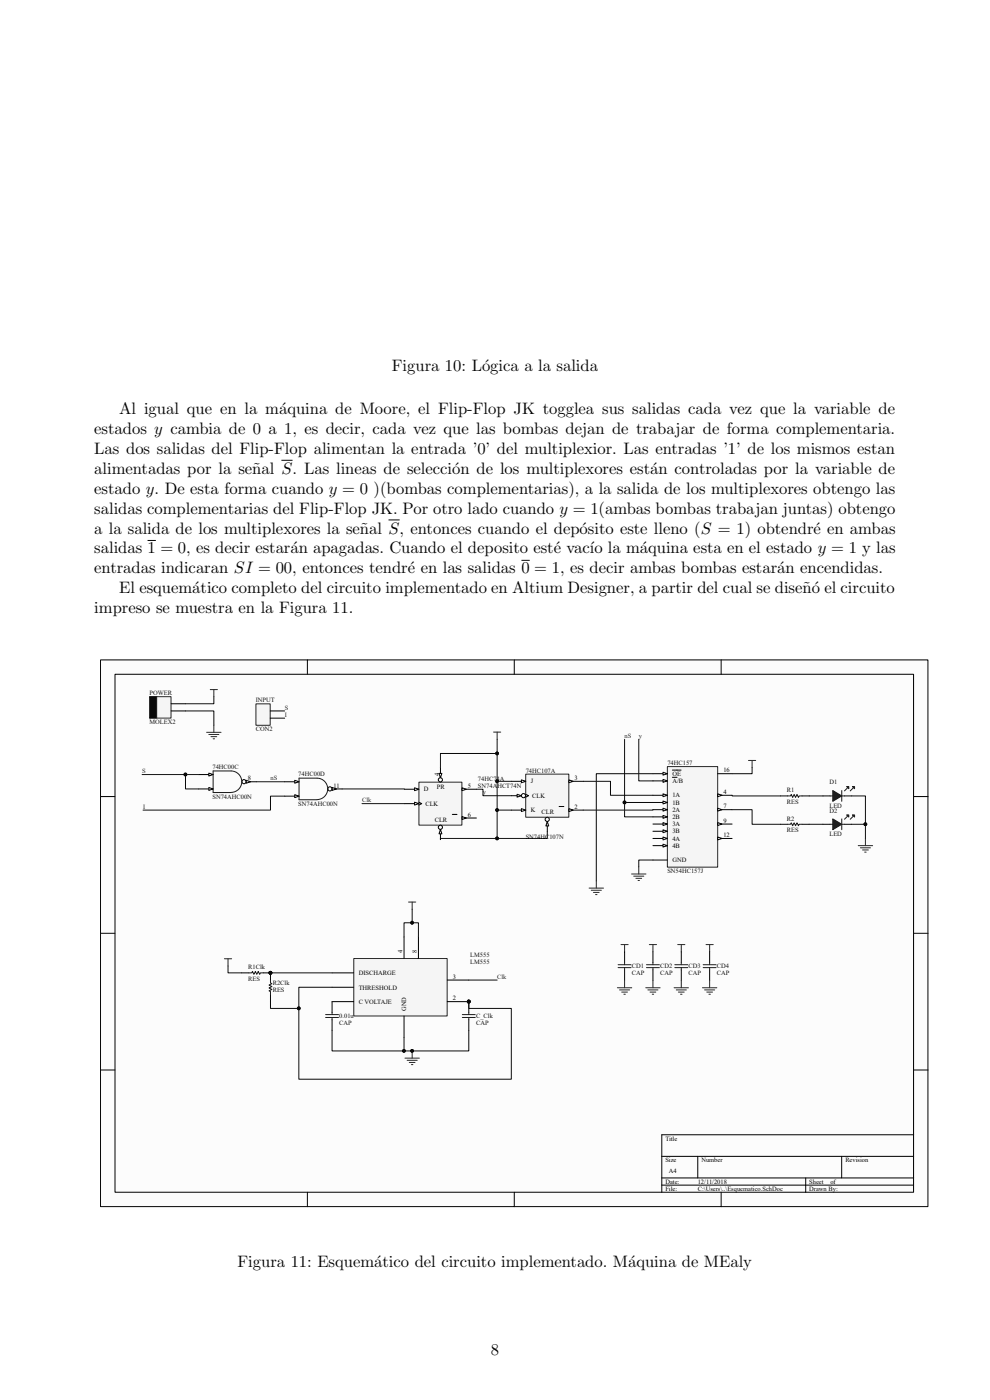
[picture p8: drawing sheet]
<svg xmlns="http://www.w3.org/2000/svg" width="210mm" height="297mm" viewBox="0 0 210 297" stroke-linecap="round" stroke-linejoin="round" font-family="sans-serif">
<path d="M59.7 97.6h2.4M31.3 114.7h1.8M82.4 110.3h2.4M110.6 118.9h1.8" fill="none" stroke="#000" stroke-width=".21"/>
<path d="M21.3 140h175.5v116h-175.5z" fill="#fcfcfc"/>
<path d="M21.3 140h175.5v116h-175.5z" fill="none" stroke="#000" stroke-width=".21"/>
<path d="M24.4 143.1h169.4v109.8h-169.4z" fill="#fcfcfc"/>
<g fill="none" stroke="#000" stroke-width=".21">
<path d="M65.2 140v3M109.1 140v3M153 140v3M24.4 143h169.4v109.9h-169.4zM21.3 169h3.1M51.3 165.8h3.1M193.8 169h3.1M21.3 198h3.1M193.8 198h3.1M21.3 227h3.1M193.8 227h3.1M65.2 252.9v3.1"/>
<path d="M109.1 252.9v3.1M140.4 245.3h53.4M140.4 249.9h53.4M140.4 251.4h53.4M148 245.3v4.6M153 252.9v3.1M170.9 249.9v3M178.5 245.3v4.6M193.8 240.7h-53.4v12.2"/>
</g>
<circle cx="51.8" cy="165.8" r=".44" fill="#fcfcfc" stroke="#000" stroke-width=".21"/>
<path d="M52.2 165.5l.9 .3-.9 .3z" fill="#fcfcfc"/>
<path d="M42.2 164.3h3M52.2 165.5l.9 .3-.9 .3z" fill="none" stroke="#000" stroke-width=".21"/>
<path d="M44.3 164l.9 .3-.9 .3z" fill="#fcfcfc"/>
<path d="M42.2 167.4h3M44.3 164l.9 .3-.9 .3z" fill="none" stroke="#000" stroke-width=".21"/>
<path d="M44.3 167.1l.9 .3-.9 .3z" fill="#fcfcfc"/>
<path d="M44.3 167.1l.9 .3-.9 .3zM69.5 167.4h3.1" fill="none" stroke="#000" stroke-width=".21"/>
<path d="M49 168.1a2.27 2.27 0 0 0 2.3-2.3 2.27 2.27 0 0 0-2.3-2.2h-3.8v4.5h3.8" fill="none" stroke="#1c1c1c" stroke-width=".21"/>
<circle cx="70" cy="167.4" r=".44" fill="#fcfcfc" stroke="#000" stroke-width=".21"/>
<path d="M70.5 167.1l.9 .3-.9 .3z" fill="#fcfcfc"/>
<path d="M60.4 165.8h3M70.5 167.1l.9 .3-.9 .3z" fill="none" stroke="#000" stroke-width=".21"/>
<path d="M62.5 165.5l.9 .3-.9 .3z" fill="#fcfcfc"/>
<path d="M60.4 168.9h3M62.5 165.5l.9 .3-.9 .3z" fill="none" stroke="#000" stroke-width=".21"/>
<path d="M62.5 168.6l.9 .3-.9 .3z" fill="#fcfcfc"/>
<path d="M62.5 168.6l.9 .3-.9 .3z" fill="none" stroke="#000" stroke-width=".21"/>
<path d="M63.4 165.1h3.9a2.27 2.27 0 0 1 2.2 2.3 2.27 2.27 0 0 1-2.2 2.2l-3.9 .1z" fill="none" stroke="#1c1c1c" stroke-width=".21"/>
<path d="M111.5 164.3h9.2v9.1h-9.2z" fill="#f5f5f5"/>
<path d="M111.5 164.2h9.2v9.2h-9.2z" fill="none" stroke="#262626" stroke-width=".21"/>
<path d="M108.5 165.8h3" fill="none" stroke="#000" stroke-width=".21"/>
<path d="M110.6 165.4l.9 .4-.9 .3z" fill="#fcfcfc"/>
<path d="M108.5 168.8h3M110.6 165.4l.9 .4-.9 .3zM111.5 168.5l.6 .3-.6 .3" fill="none" stroke="#000" stroke-width=".21"/>
<circle cx="111" cy="168.8" r=".44" fill="#fcfcfc" stroke="#000" stroke-width=".21"/>
<path d="M109.7 168.5l.9 .3-.9 .3z" fill="#fcfcfc"/>
<path d="M108.5 171.9h3M109.7 168.5l.9 .3-.9 .3z" fill="none" stroke="#000" stroke-width=".21"/>
<path d="M110.6 171.6l.9 .3-.9 .3z" fill="#fcfcfc"/>
<path d="M110.6 171.6l.9 .3-.9 .3zM116.1 173.4v3" fill="none" stroke="#000" stroke-width=".21"/>
<circle cx="116.1" cy="173.8" r=".44" fill="#fcfcfc" stroke="#000" stroke-width=".21"/>
<path d="M116.1 174.3l.3 .9h-.6z" fill="#fcfcfc"/>
<path d="M116.1 174.3l.3 .9h-.6zM120.7 165.8h3" fill="none" stroke="#000" stroke-width=".21"/>
<path d="M120.7 165.4l.9 .4-.9 .3z" fill="#fcfcfc"/>
<path d="M120.7 165.4l.9 .4-.9 .3zM120.7 171.9h3" fill="none" stroke="#000" stroke-width=".21"/>
<path d="M120.7 171.6l.9 .3-.9 .3z" fill="#fcfcfc"/>
<path d="M118.6 171.1h1M120.7 171.6l.9 .3-.9 .3z" fill="none" stroke="#000" stroke-width=".21"/>
<path d="M88.9 166h9.1v9h-9.1z" fill="#f5f5f5"/>
<path d="M88.9 165.9h9.1v9.1h-9.1z" fill="none" stroke="#262626" stroke-width=".21"/>
<path d="M93.4 162.9v3" fill="none" stroke="#000" stroke-width=".21"/>
<circle cx="93.4" cy="165.4" r=".44" fill="#fcfcfc" stroke="#000" stroke-width=".21"/>
<path d="M93.1 164.1h.6l-.3 .9z" fill="#fcfcfc"/>
<path d="M85.8 170.5h3M88.8 170.2l.7 .3-.7 .3M93.1 164.1h.6l-.3 .9z" fill="none" stroke="#000" stroke-width=".21"/>
<path d="M87.9 170.2l.9 .3-.9 .3z" fill="#fcfcfc"/>
<path d="M85.8 167.4h3M87.9 170.2l.9 .3-.9 .3z" fill="none" stroke="#000" stroke-width=".21"/>
<path d="M87.9 167.1l.9 .3-.9 .3z" fill="#fcfcfc"/>
<path d="M87.9 167.1l.9 .3-.9 .3zM93.4 175.1v3" fill="none" stroke="#000" stroke-width=".21"/>
<circle cx="93.4" cy="175.5" r=".44" fill="#fcfcfc" stroke="#000" stroke-width=".21"/>
<path d="M93.4 176l.3 .9h-.6z" fill="#fcfcfc"/>
<path d="M93.4 176l.3 .9h-.6zM98 167.4h3.1" fill="none" stroke="#000" stroke-width=".21"/>
<path d="M98 167.1l.9 .3-.9 .3z" fill="#fcfcfc"/>
<path d="M98 167.1l.9 .3-.9 .3zM98 173.5h3.1" fill="none" stroke="#000" stroke-width=".21"/>
<path d="M98 173.2l.9 .3-.9 .3z" fill="#fcfcfc"/>
<path d="M95.9 172.8h1M98 173.2l.9 .3-.9 .3z" fill="none" stroke="#000" stroke-width=".21"/>
<path d="M141.6 162.7h10.6v21.3h-10.6z" fill="#f5f5f5"/>
<path d="M141.6 162.6h10.6v21.4h-10.6z" fill="none" stroke="#262626" stroke-width=".21"/>
<path d="M138.5 165.7h3.1" fill="none" stroke="#000" stroke-width=".21"/>
<path d="M140.6 165.4l1 .3-1 .3z" fill="#fcfcfc"/>
<path d="M138.5 168.7h3.1M140.6 165.4l1 .3-1 .3zM142.6 164.9h1" fill="none" stroke="#000" stroke-width=".21"/>
<path d="M140.6 168.4l1 .3-1 .3z" fill="#fcfcfc"/>
<path d="M138.5 170.2h3.1M140.6 168.4l1 .3-1 .3z" fill="none" stroke="#000" stroke-width=".21"/>
<path d="M140.6 169.9l1 .3-1 .3z" fill="#fcfcfc"/>
<path d="M140.6 169.9l1 .3-1 .3zM152.2 168.7h3.1" fill="none" stroke="#000" stroke-width=".21"/>
<path d="M152.2 168.4l1 .3-1 .3z" fill="#fcfcfc"/>
<path d="M138.5 171.8h3.1M152.2 168.4l1 .3-1 .3z" fill="none" stroke="#000" stroke-width=".21"/>
<path d="M140.6 171.5l1 .3-1 .3z" fill="#fcfcfc"/>
<path d="M138.5 173.3h3.1M140.6 171.5l1 .3-1 .3z" fill="none" stroke="#000" stroke-width=".21"/>
<path d="M140.6 173l1 .3-1 .3z" fill="#fcfcfc"/>
<path d="M140.6 173l1 .3-1 .3zM152.2 171.8h3.1" fill="none" stroke="#000" stroke-width=".21"/>
<path d="M152.2 171.5l1 .3-1 .3z" fill="#fcfcfc"/>
<path d="M152.2 171.5l1 .3-1 .3zM152.2 174.8h3.1M138.5 182.5h3.1" fill="none" stroke="#000" stroke-width=".21"/>
<path d="M152.2 174.5l1 .3-1 .3z" fill="#fcfcfc"/>
<path d="M138.5 176.3h3.1M152.2 174.5l1 .3-1 .3z" fill="none" stroke="#000" stroke-width=".21"/>
<path d="M140.6 176l1 .3-1 .4z" fill="#fcfcfc"/>
<path d="M138.5 174.8h3.1M140.6 176l1 .3-1 .4z" fill="none" stroke="#000" stroke-width=".21"/>
<path d="M140.6 174.5l1 .3-1 .3z" fill="#fcfcfc"/>
<path d="M140.6 174.5l1 .3-1 .3zM152.2 177.9h3.1" fill="none" stroke="#000" stroke-width=".21"/>
<path d="M152.2 177.6l1 .3-1 .3z" fill="#fcfcfc"/>
<path d="M138.5 179.4h3.1M152.2 177.6l1 .3-1 .3z" fill="none" stroke="#000" stroke-width=".21"/>
<path d="M140.6 179.1l1 .3-1 .3z" fill="#fcfcfc"/>
<path d="M138.5 177.9h3.1M140.6 179.1l1 .3-1 .3z" fill="none" stroke="#000" stroke-width=".21"/>
<path d="M140.6 177.6l1 .3-1 .3z" fill="#fcfcfc"/>
<path d="M138.5 164.1h3.1M140.6 177.6l1 .3-1 .3z" fill="none" stroke="#000" stroke-width=".21"/>
<path d="M140.6 163.8l1 .3-1 .3z" fill="#fcfcfc"/>
<path d="M140.6 163.8l1 .3-1 .3zM142.6 163.4h1.9M152.2 164.1h3.1M165.5 168.9h1.6M165.5 174.9h1.6M170.1 168.9h1.6M170.1 174.9h1.6M174.6 168.9h1.5M179.1 168.9h1.6" fill="none" stroke="#000" stroke-width=".21"/>
<path d="M167.1 168.9h.6l.1-.4 .3 .7 .4-.7 .3 .7 .3-.7 .3 .7 .1-.3h.6M167.1 174.9h.6l.1-.3 .3 .6 .4-.6 .3 .6 .3-.6 .3 .6 .1-.3h.6M178.6 167.7v2.3" fill="none" stroke="#1c1c1c" stroke-width=".21"/>
<path d="M182.1 179.4h3M182.5 179.9h2.1M183.6 177.9v1.5M183 180.3h1.2M183.4 180.8h.3" fill="none" stroke="#262626" stroke-width=".21"/>
<path d="M176.6 167.7l2 1.2-2 1.1z" fill="#1c1c1c"/>
<path d="M176.1 168.9h.5M176.6 167.7l2 1.2-2 1.1zM178.6 168.9h.5M179.7 167.2l-.6 .6M181 167.2l-.6 .6" fill="none" stroke="#1c1c1c" stroke-width=".21"/>
<path d="M180.8 166.9h.5v.4z" fill="#1c1c1c"/>
<path d="M180.8 166.9h.5v.4z" fill="none" stroke="#1c1c1c" stroke-width=".21"/>
<path d="M179.6 166.9h.5v.4z" fill="#1c1c1c"/>
<path d="M178.6 173.7v2.3M179.6 166.9h.5v.4z" fill="none" stroke="#1c1c1c" stroke-width=".21"/>
<path d="M174.6 174.9h1.5M179.1 174.9h1.6" fill="none" stroke="#000" stroke-width=".21"/>
<path d="M176.6 173.7l2 1.2-2 1.1z" fill="#1c1c1c"/>
<path d="M176.1 174.9h.5M176.6 173.7l2 1.2-2 1.1zM178.6 174.9h.5M179.7 173.2l-.6 .6M181 173.2l-.6 .6" fill="none" stroke="#1c1c1c" stroke-width=".21"/>
<path d="M180.8 172.9h.5v.4z" fill="#1c1c1c"/>
<path d="M180.8 172.9h.5v.4z" fill="none" stroke="#1c1c1c" stroke-width=".21"/>
<path d="M179.6 172.9h.5v.4z" fill="#1c1c1c"/>
<path d="M179.6 172.9h.5v.4z" fill="none" stroke="#1c1c1c" stroke-width=".21"/>
<path d="M31.8 147.8h4.5v4.5h-4.5z" fill="#f5f5f5"/>
<path d="M31.7 147.8h4.6v4.5h-4.6zM31.7 147.8h1.5v4.5h-1.5z" fill="none" stroke="#262626" stroke-width=".21"/>
<path d="M36.3 150.8h3M36.3 149.3h3" fill="none" stroke="#000" stroke-width=".21"/>
<path d="M31.8 147.8h1.4v4.5h-1.4z" fill="#000"/>
<path d="M54.3 149.3h3v4.6h-3z" fill="#f5f5f5"/>
<path d="M54.3 149.3h3v4.6h-3z" fill="none" stroke="#262626" stroke-width=".21"/>
<path d="M57.3 152.4h3.1M57.3 150.8h3.1" fill="none" stroke="#000" stroke-width=".21"/>
<path d="M75.1 203.4h19.8v12.1h-19.8z" fill="#f5f5f5"/>
<g fill="none" stroke="#262626" stroke-width=".21">
<path d="M43.8 155.4h3.1M44.3 155.8h2.1M44.6 146.3h1.5M44.8 156.3h1.2M45.2 156.7h.3M45.4 146.3v1.5M45.4 153.8v1.6M104.7 155.3h1.5M105.5 155.3v1.5M158.8 161.3h1.5M159.5 161.3v1.6M86.7 191.4h1.5"/>
<path d="M87.4 191.4v1.5M125 188.4h3M125.4 188.9h2.2M125.9 189.3h1.2M126.3 189.8h.3M126.5 186.9v1.5M134 185.4h3M134.4 185.9h2.2M134.9 186.3h1.2M135.3 186.8h.3M135.5 183.9v1.5M47.6 203.4h1.5"/>
<path d="M48.4 203.4v1.5M75 203.3h19.9v12.2h-19.9zM131 209.5h3M131.4 210h2.2M131.7 200.4h1.6M131.9 210.5h1.2M132.3 210.9h.3M132.5 200.4v1.5M132.5 208v1.5M137 209.5h3M137.4 210h2.2M137.7 200.4h1.6"/>
<path d="M137.9 210.5h1.2M138.3 210.9h.4M138.5 200.4v1.5M138.5 208v1.5M143 209.5h3M143.4 210h2.2M143.8 200.4h1.5M143.9 210.5h1.2M144.4 210.9h.3M144.5 200.4v1.5M144.5 208v1.5M149 209.5h3.1"/>
<path d="M149.5 210h2.1M149.8 200.4h1.5M149.9 210.5h1.2M150.4 210.9h.3M150.5 200.4v1.5M150.5 208v1.5M85.9 224.5h3.1M86.4 224.9h2.1M86.8 225.4h1.2M87.3 225.8h.3M87.4 222.9v1.6"/>
</g>
<g fill="none" stroke="#000" stroke-width=".21">
<path d="M85.7 198.8v4.5M88.8 198.8v4.5M51.3 206.4h1.5M55.8 206.4h1.6v1.5M57.4 211v1.5M70.4 209.4h4.6M70.4 206.4h4.6M70.4 216.3v2.3M75 212.5h-4.6v2.3M85.7 215.5v4.6M94.9 212.5h4.5v2.3M94.9 207.9h4.5"/>
<path d="M99.4 216.3v2.3M132.5 201.9v2.3M132.5 205.7v2.3M138.5 201.9v2.3M138.5 205.7v2.3M144.5 201.9v2.3M144.5 205.7v2.3M150.5 201.9v2.3M150.5 205.7v2.3"/>
</g>
<g fill="#0e0e0e" stroke="#0e0e0e" stroke-width=".21">
<circle cx="99.4" cy="212.5" r=".29"/>
<circle cx="57.4" cy="206.4" r=".29"/>
<circle cx="87.4" cy="222.9" r=".29"/>
<circle cx="183.6" cy="174.9" r=".29"/>
<circle cx="63.4" cy="213.9" r=".29"/>
<circle cx="87.4" cy="195.7" r=".29"/>
<circle cx="85.7" cy="222.9" r=".29"/>
<circle cx="39.3" cy="164.3" r=".29"/>
<circle cx="105.4" cy="177.9" r=".29"/>
<circle cx="105.4" cy="171.8" r=".29"/>
<circle cx="105.4" cy="165.7" r=".29"/>
<circle cx="132.5" cy="170.2" r=".29"/>
<circle cx="105.4" cy="159.8" r=".29"/>
</g>
<g fill="none" stroke="#1c1c1c" stroke-width=".21">
<path d="M52.8 206.4h.6l.2-.3 .3 .6 .3-.6 .3 .6 .3-.6 .3 .6 .1-.3h.6M57.4 207.9v.6l.3 .2-.6 .3 .6 .3-.6 .3 .6 .3-.6 .3 .3 .2v.6M69.1 215.9h2.7M69.1 215.2h2.7M70.4 214.8v.4M70.4 215.9v.4M98.1 215.9h2.7M98.1 215.2h2.7M99.4 214.8v.4M99.4 215.9v.4M131.1 205.3h2.8M131.1 204.7h2.8"/>
<path d="M132.5 204.2v.5M132.5 205.3v.4M137.1 205.3h2.8M137.1 204.7h2.8M138.5 204.2v.5M138.5 205.3v.4M143.1 205.3h2.8M143.1 204.7h2.8M144.5 204.2v.5M144.5 205.3v.4M149.2 205.3h2.7M149.2 204.7h2.7"/>
<path d="M150.5 204.2v.5M150.5 205.3v.4"/>
</g>
<g fill="none" stroke="#0e0e0e" stroke-width=".21">
<path d="M39.3 150.8h6.1v3M45.4 147.8v1.5h-6.1M105.5 156.8v3M132.5 156.8v13.4h6M135.5 156.8v8.9h3M30.1 164.3h12.1M39.3 164.3v3.1h2.9M54.4 165.8h6M60.4 168.9h-3v3h-27.1M72.6 167.4h13.2M76.8 170.5h9M93.4 162.9v-3.1h12.1v6"/>
<path d="M101.1 167.4h1.3v1.4h6.1M105.5 171.9v6h10.6v-1.5M105.5 177.9h-12.1v.2M108.5 165.8h-3v6.1h3M123.7 165.8h5.8v2.9h9M132.5 170.2v3.1h6M138.5 164.1h-12v22.8M138.5 171.8l-14.8 .1M155.3 168.7v.2h10.2M155.3 171.8h4.2v3.1h6M159.5 162.9v1.2h-4.2M171.7 174.9h2.9"/>
<path d="M171.7 168.9h2.9M180.7 168.9h2.9v6M180.7 174.9h2.9v3M85.7 198.8v-3h3.1v3M87.4 192.9v2.9M138.5 182.5h-3v1.4M48.4 204.9v1.5h2.9M57.4 206.4h13M70.4 209.4h-7v4.5h-6v-1.4M70.4 218.6v4.3h29v-4.3M99.4 212.5v1.4h9.1v15h-45.1v-15M99.4 207.9h6.1"/>
<path d="M85.7 220.1v2.8"/>
</g>
<g font-size="3.5">
<text x="83.1" y="78.8">Figura 10: L´</text>
<text x="102.2" y="78.8">ogica a la salida</text>
<text x="25.3" y="87.9">Al igual que en la m´</text>
<text x="59.2" y="87.9">aquina de Moore, el Flip-Flop JK togglea sus salidas cada vez que la variable de</text>
<text x="20" y="92.1">estados y cambia de 0 a 1, es decir, cada vez que las bombas dejan de trabajar de forma complementaria.</text>
<text x="20" y="96.3">Las dos salidas del Flip-Flop alimentan la entrada ’0’ del multiplexior. Las entradas ’1’ de los mismos estan</text>
<text x="20" y="100.5">alimentadas por la se˜</text>
<text x="53.5" y="100.5">nal S. Las lineas de selecci´</text>
<text x="95.9" y="100.5">on de los multiplexores est´</text>
<text x="137.9" y="100.5">an controladas por la variable de</text>
<text x="20" y="104.8">estado y. De esta forma cuando y = 0 )(bombas complementarias), a la salida de los multiplexores obtengo las</text>
<text x="20" y="113.2">a la salida de los multiplexores la se˜</text>
<text x="20" y="109">salidas complementarias del Flip-Flop JK. Por otro lado cuando y = 1(ambas bombas trabajan juntas) obtengo</text>
<text x="76.4" y="113.2">nal S, entonces cuando el dep´</text>
<text x="123" y="113.2">osito este lleno (S = 1) obtendr´</text>
<text x="172.6" y="113.2">e en ambas</text>
<text x="20" y="117.4">salidas 1 = 0, es decir estar´</text>
<text x="61.6" y="117.4">an apagadas. Cuando el deposito est´</text>
<text x="117.5" y="117.4">e vac´ıo la m´</text>
<text x="135.7" y="117.4">aquina esta en el estado y = 1 y las</text>
<text x="20" y="121.6">entradas indicaran SI = 00, entonces tendr´</text>
<text x="25.3" y="125.8">El esquem´</text>
<text x="40.8" y="125.8">atico completo del circuito implementado en Altium Designer, a partir del cual se dise˜o el circuito</text>
<text x="86.5" y="121.6">e en las salidas 0 = 1, es decir ambas bombas estar´</text>
<text x="164.9" y="121.6">an encendidas.</text>
<text x="170.2" y="125.8">n´</text>
<text x="20" y="130.1">impreso se muestra en la Figura 11.</text>
<text x="50.4" y="268.7">Figura 11: Esquem´</text>
<text x="79.4" y="268.7">atico del circuito implementado. M´</text>
<text x="133.2" y="268.7">aquina de MEaly</text>
<text x="104.1" y="287.5">8</text>
</g>
<g font-size="1.4" fill="#0e0e0e">
<text x="31.7" y="147.5">POWER</text>
<text x="54.3" y="149">INPUT</text>
<text x="31.7" y="153.6">MOLEX2</text>
<text x="54.3" y="155.1">CON2</text>
<text x="45.1" y="163.1">74HC00C</text>
<text x="63.3" y="164.6">74HC00D</text>
<text x="101.4" y="165.6">74HC74A</text>
<text x="101.4" y="167.1">SN74AHCT74N</text>
<text x="111.5" y="163.9">74HC107A</text>
<text x="141.6" y="162.3">74HC157</text>
<text x="175.9" y="166.4">D1</text>
<text x="45.1" y="169.5">SN74AHC00N</text>
<text x="63.3" y="171.1">SN74AHC00N</text>
<text x="166.9" y="168.1">R1</text>
<text x="166.9" y="170.6">RES</text>
<text x="175.9" y="171.4">LED</text>
<text x="175.9" y="172.4">D2</text>
<text x="111.5" y="178">SN74HC107N</text>
<text x="166.9" y="174.1">R2</text>
<text x="166.9" y="176.5">RES</text>
<text x="175.9" y="177.4">LED</text>
<text x="141.6" y="185.2">SN54HC157J</text>
<text x="99.8" y="203">LM555</text>
<text x="52.6" y="205.6">R1Clk</text>
<text x="52.6" y="208.1">RES</text>
<text x="57.8" y="209">R2Clk</text>
<text x="99.8" y="204.6">LM555</text>
<text x="134" y="205.3">CD1</text>
<text x="134" y="206.8">CAP</text>
<text x="140" y="205.3">CD2</text>
<text x="140" y="206.8">CAP</text>
<text x="146" y="205.3">CD3</text>
<text x="146" y="206.8">CAP</text>
<text x="152.1" y="205.3">CD4</text>
<text x="152.1" y="206.8">CAP</text>
<text x="57.8" y="210.5">RES</text>
<text x="72" y="215.9">0.01u</text>
<text x="101" y="215.9">C_Clk</text>
<text x="72" y="217.4">CAP</text>
<text x="101" y="217.4">CAP</text>
</g>
<g font-size="1.4" fill="#262626">
<text x="60.4" y="150.5">S</text>
<text x="60.4" y="152.1">I</text>
<text x="132.5" y="156.5">nS</text>
<text x="135.5" y="156.5">y</text>
<text x="30.1" y="164">S</text>
<text x="57.4" y="165.5">nS</text>
<text x="30.3" y="171.6">I</text>
<text x="76.8" y="170.2">Clk</text>
<text x="102.4" y="168.5">y</text>
<text x="105.4" y="207.6">Clk</text>
</g>
<g font-size="1.4">
<text x="52.5" y="165.5">8</text>
<text x="70.7" y="167.1">11</text>
<text x="89.9" y="167.9">D</text>
<text x="92.7" y="167.4">PR</text>
<text x="93.1" y="164.7" transform="rotate(-90 93.1 164.7)">4</text>
<text x="99.2" y="167.1">5</text>
<text x="112.6" y="166.2">J</text>
<text x="121.9" y="165.4">3</text>
<text x="142.6" y="166.1">A/B</text>
<text x="142.6" y="164.6">OE</text>
<text x="153.5" y="163.8">16</text>
<text x="90.2" y="170.9">CLK</text>
<text x="99.2" y="173.2">6</text>
<text x="112.6" y="172.3">K</text>
<text x="112.9" y="169.3">CLK</text>
<text x="114.9" y="172.8">CLR</text>
<text x="121.9" y="171.6">2</text>
<text x="142.6" y="169.2">1A</text>
<text x="142.6" y="170.7">1B</text>
<text x="142.6" y="172.2">2A</text>
<text x="142.6" y="173.8">2B</text>
<text x="153.5" y="168.4">4</text>
<text x="153.5" y="171.5">7</text>
<text x="92.2" y="174.5">CLR</text>
<text x="142.6" y="176.8">3B</text>
<text x="142.6" y="175.3">3A</text>
<text x="142.6" y="179.9">4B</text>
<text x="142.6" y="178.3">4A</text>
<text x="153.5" y="174.5">9</text>
<text x="153.5" y="177.6">12</text>
<text x="142.6" y="182.9">GND</text>
<text x="85.4" y="202.1" transform="rotate(-90 85.4 202.1)">4</text>
<text x="88.5" y="202.1" transform="rotate(-90 88.5 202.1)">8</text>
<text x="76.1" y="209.9">THRESHOLD</text>
<text x="76.1" y="206.8">DISCHARGE</text>
<text x="96.1" y="207.6">3</text>
<text x="76.1" y="213">C VOLTAJE</text>
<text x="86.2" y="214.5" transform="rotate(-90 86.2 214.5)">GND</text>
<text x="96.1" y="212.2">2</text>
<text x="141.1" y="242">Title</text>
<text x="141.1" y="246.5">Size</text>
<text x="141.1" y="251.1">Date:</text>
<text x="141.9" y="248.8">A4</text>
<text x="148" y="251.1">12/11/2018</text>
<text x="148.8" y="246.5">Number</text>
<text x="171.7" y="251.1">Sheet</text>
<text x="176.1" y="251.1">of</text>
<text x="179.3" y="246.5">Revision</text>
<text x="141.1" y="252.6">File:</text>
<text x="148" y="252.6">C:\Users\..\Esquematico.SchDoc</text>
<text x="171.7" y="252.6">Drawn By:</text>
</g>
</svg>
